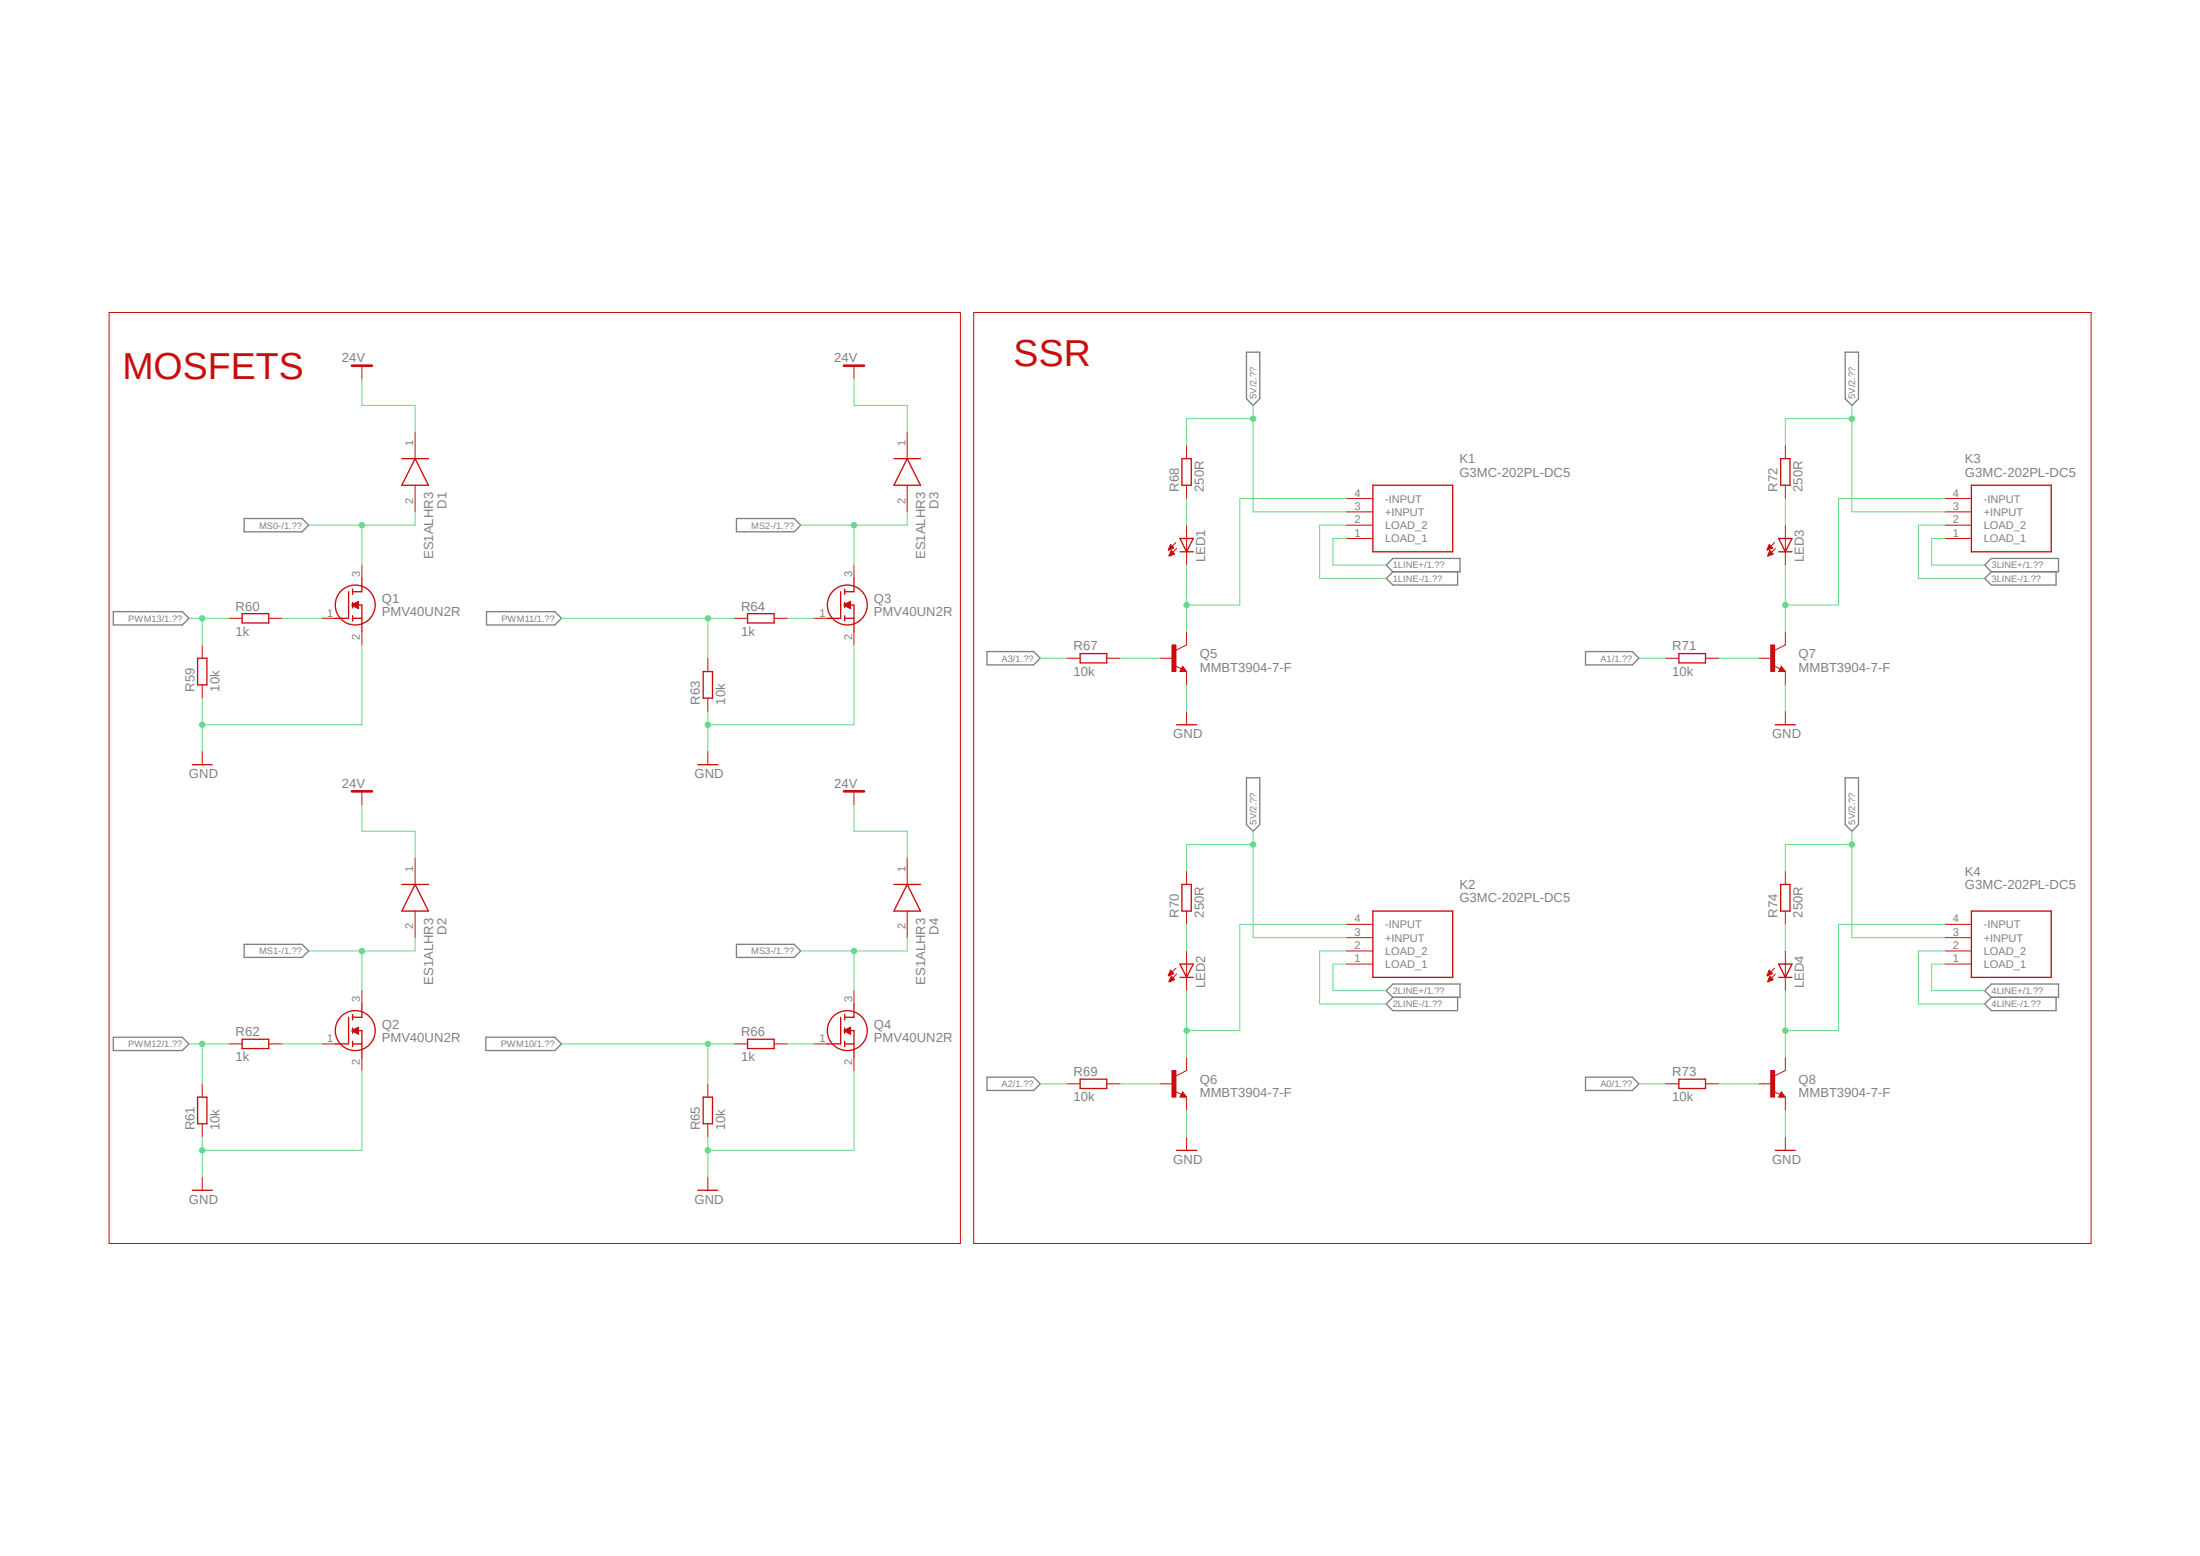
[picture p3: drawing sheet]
<svg xmlns="http://www.w3.org/2000/svg" width="420mm" height="297mm" viewBox="0 0 420 297" stroke-linecap="round" stroke-linejoin="round" font-family="sans-serif">
<path d="M20.7 59.5l378.7 178M399.4 59.5l-378.7 178" fill="none" stroke="#fff" stroke-width=".19"/>
<g fill="none" stroke="#808080" stroke-width=".25">
<path d="M238 67.2h2.5v8.9l-1.3 1.3-1.2-1.3zM352.3 67.2h2.5v8.9l-1.3 1.3-1.2-1.3zM46.6 99h11.1l1.2 1.2-1.2 1.3h-11.1zM140.6 99h11l1.3 1.2-1.3 1.3h-11zM21.6 116.8h13.2l1.3 1.2-1.3 1.3h-13.2zM92.9 116.8h13l1.3 1.2-1.3 1.3h-13zM264.6 107.9l1.3-1.3h12.8v2.5h-12.8zM265.9 109.1l-1.3 1.3 1.3 1.3h12.4v-2.6M378.9 107.9l1.3-1.3h12.8v2.5h-12.8zM380.2 109.1l-1.3 1.3 1.3 1.3h12.3v-2.6M188.4 124.4h8.9l1.3 1.2-1.3 1.3h-8.9zM302.7 124.4h8.9l1.3 1.2-1.3 1.3h-8.9z"/>
<path d="M238 148.5h2.5v8.9l-1.3 1.3-1.2-1.3zM352.3 148.5h2.5v8.9l-1.3 1.3-1.2-1.3zM21.6 198h13.2l1.3 1.3-1.3 1.2h-13.2zM46.6 180.3h11.1l1.2 1.2-1.2 1.3h-11.1zM92.8 198h13.1l1.3 1.3-1.3 1.2h-13.1zM140.6 180.3h11l1.3 1.2-1.3 1.3h-11zM264.6 189.1l1.3-1.3h12.8v2.6h-12.8zM265.9 190.4l-1.3 1.2 1.3 1.3h12.4v-2.5M378.9 189.1l1.3-1.3h12.8v2.6h-12.8zM380.2 190.4l-1.3 1.2 1.3 1.3h12.3v-2.5M188.4 205.6h8.9l1.3 1.3-1.3 1.3h-8.9zM302.7 205.6h8.9l1.3 1.3-1.3 1.3h-8.9z"/>
</g>
<path d="M20.8 59.6h162.5v177.8h-162.5zM185.9 59.6h213.3v177.8h-213.3zM61.5 118h2.5M69.1 107.9v2.5M69.1 120.6v2.5" fill="none" stroke="#c90d0c" stroke-width=".19"/>
<g fill="none" stroke="#c90d0c" stroke-width=".25">
<path d="M66.5 112.9v5.1h-2.5M67.3 115.5h1.8v5.1M67.3 118h1.8M67.3 112.4v1.1M67.3 115v1M67.3 117.5v1M69.1 110.4v2.5h-1.8"/>
<circle cx="67.8" cy="115.5" r="3.8"/>
</g>
<path d="M67.2 115.4l1.3-.6v1.4l-1.3-.6z" fill-rule="evenodd" fill="#c90d0c"/>
<path d="M69.1 69.8v2.5M79.2 82.5v5M79.2 92.6v5.1M43.7 118h2.5M51.3 118h2.5M67.2 115.4l1.3-.6v1.4l-1.3-.6zM38.6 123.1v2.5M38.6 130.7v2.6M38.6 143.4v2.6M61.5 199.3h2.5M69.1 189.1v2.5M69.1 201.8v2.5" fill="none" stroke="#c90d0c" stroke-width=".19"/>
<g fill="none" stroke="#c90d0c" stroke-width=".25">
<path d="M76.7 87.5h5.1M79.2 87.5l2.6 5.1h-5.1zM46.2 117.1h5.1v1.8h-5.1zM37.7 125.6h1.8v5.1h-1.8zM36.7 146h3.8M66.5 194.2v5.1h-2.5M67.3 196.7h1.8v5.1M67.3 199.3h1.8M67.3 193.7v1M67.3 196.2v1M67.3 198.8v1M69.1 191.6v2.6h-1.8"/>
<circle cx="67.8" cy="196.7" r="3.8"/>
</g>
<path d="M67.2 69.8h3.8" fill="none" stroke="#c90d0c" stroke-width=".51"/>
<path d="M67.2 196.7l1.3-.7v1.4l-1.3-.6z" fill-rule="evenodd" fill="#c90d0c"/>
<path d="M155.4 118h2.5M163 107.9v2.5M163 120.6v2.5M69.1 151v2.6M79.2 163.7v5.1M79.2 173.9v5.1M43.7 199.3h2.5M51.3 199.3h2.5M67.2 196.7l1.3-.7v1.4l-1.3-.6zM38.6 206.9v2.5M38.6 214.5v2.5M38.6 224.7v2.5" fill="none" stroke="#c90d0c" stroke-width=".19"/>
<g fill="none" stroke="#c90d0c" stroke-width=".25">
<path d="M160.5 112.9v5.1h-2.6M161.2 115.5h1.8v5.1M161.2 118h1.8M161.2 112.4v1.1M161.2 115v1M161.2 117.5v1M163 110.4v2.5h-1.8M76.7 168.8h5.1M79.2 168.8l2.6 5.1h-5.1zM46.2 198.4h5.1v1.8h-5.1zM37.7 209.4h1.8v5.1h-1.8zM36.7 227.2h3.8"/>
<circle cx="161.8" cy="115.5" r="3.8"/>
</g>
<path d="M67.2 151h3.8" fill="none" stroke="#c90d0c" stroke-width=".51"/>
<path d="M161.1 115.4l1.3-.6v1.4l-1.3-.6z" fill-rule="evenodd" fill="#c90d0c"/>
<path d="M163 69.8v2.5M173.2 82.5v5M173.2 92.6v5.1M140.2 118h2.5M147.8 118h2.5M161.1 115.4l1.3-.6v1.4l-1.3-.6zM135.1 125.6v2.6M135.1 133.3v2.5M135.1 143.4v2.6M155.4 199.3h2.5M163 189.1v2.5M163 201.8v2.5" fill="none" stroke="#c90d0c" stroke-width=".19"/>
<g fill="none" stroke="#c90d0c" stroke-width=".25">
<path d="M170.6 87.5h5.1M173.2 87.5l2.5 5.1h-5.1zM142.7 117.1h5.1v1.8h-5.1zM134.2 128.2h1.8v5.1h-1.8zM133.2 146h3.8M160.5 194.2v5.1h-2.6M161.2 196.7h1.8v5.1M161.2 199.3h1.8M161.2 193.7v1M161.2 196.2v1M161.2 198.8v1M163 191.6v2.6h-1.8"/>
<circle cx="161.8" cy="196.7" r="3.8"/>
</g>
<path d="M161.1 69.8h3.8" fill="none" stroke="#c90d0c" stroke-width=".51"/>
<path d="M161.1 196.7l1.3-.7v1.4l-1.3-.6z" fill-rule="evenodd" fill="#c90d0c"/>
<g fill="none" stroke="#c90d0c" stroke-width=".19">
<path d="M257 97.7h5.1M257 95.2h5.1M257 102.8h5.1M257 100.2h5.1M224.3 127.1l1.3 .6M225.8 127.2l.7 1h-1.2zM226.5 123.1l-2 1M163 151v2.6M173.2 163.7v5.1M173.2 173.9v5.1M140.2 199.3h2.5M147.8 199.3h2.5"/>
<path d="M161.1 196.7l1.3-.7v1.4l-1.3-.6zM135.1 206.9v2.5M135.1 214.5v2.5M135.1 224.7v2.5"/>
</g>
<path d="M262.1 92.6h15.2v12.7h-15.2zM225.8 127.7l.1 .2h-.4l.3-.5 .5 .7h-.8M170.6 168.8h5.1M173.2 168.8l2.5 5.1h-5.1zM142.7 198.4h5.1v1.8h-5.1zM134.2 209.4h1.8v5.1h-1.8zM133.2 227.2h3.8" fill="none" stroke="#c90d0c" stroke-width=".25"/>
<path d="M161.1 151h3.8" fill="none" stroke="#c90d0c" stroke-width=".51"/>
<path d="M223.7 123.1h.8v5.1h-.8z" fill-rule="evenodd" fill="#c90d0c"/>
<path d="M224.5 103.5l-1.4 1.4M224.6 104.7l-1.4 1.4M226.5 100.2v7.7M221.4 125.6h2.6M223.7 123.1h.8v5.1h-.8zM226.5 120.6v2.5M226.5 128.2v2.5" fill="none" stroke="#c90d0c" stroke-width=".19"/>
<path d="M225.3 102.8h2.5l-1.3 2.5zM225.3 105.3h2.5" fill="none" stroke="#c90d0c" stroke-width=".25"/>
<path d="M223.5 103.9l.6 .7-1 .4z" fill-rule="evenodd" fill="#c90d0c"/>
<path d="M223.5 103.9l.6 .7-1 .4z" fill="none" stroke="#c90d0c" stroke-width=".19"/>
<path d="M223.6 105.1l.6 .6-1 .5z" fill-rule="evenodd" fill="#c90d0c"/>
<g fill="none" stroke="#c90d0c" stroke-width=".19">
<path d="M226.5 85v2.5M226.5 92.6v2.6M223.6 105.1l.6 .6-1 .5zM203.7 125.6h2.5M211.3 125.6h2.5M226.5 135.8v2.5M257 179h5.1M257 176.4h5.1M257 184h5.1M257 181.5h5.1M224.3 208.3l1.3 .6M225.8 208.4l.7 1h-1.2z"/>
<path d="M226.5 204.3l-2 1.1"/>
</g>
<path d="M225.6 87.5h1.8v5.1h-1.8zM206.2 124.8h5.1v1.7h-5.1zM224.6 138.3h3.8M262.1 173.9h15.2v12.7h-15.2zM225.8 208.9l.1 .3h-.4l.3-.5 .5 .6h-.8" fill="none" stroke="#c90d0c" stroke-width=".25"/>
<path d="M223.7 204.3h.8v5.1h-.8z" fill-rule="evenodd" fill="#c90d0c"/>
<path d="M224.5 184.8l-1.4 1.4M224.6 185.9l-1.4 1.4M226.5 181.5v7.6M221.4 206.9h2.6M223.7 204.3h.8v5.1h-.8zM226.5 201.8v2.5M226.5 209.4v2.6" fill="none" stroke="#c90d0c" stroke-width=".19"/>
<path d="M225.3 184h2.5l-1.3 2.6zM225.3 186.6h2.5" fill="none" stroke="#c90d0c" stroke-width=".25"/>
<path d="M223.5 185.2l.6 .6-1 .5-.1-.1z" fill-rule="evenodd" fill="#c90d0c"/>
<path d="M223.5 185.2l.6 .6-1 .5-.1-.1z" fill="none" stroke="#c90d0c" stroke-width=".19"/>
<path d="M223.6 186.3l.6 .7-1 .5-.1-.1z" fill-rule="evenodd" fill="#c90d0c"/>
<g fill="none" stroke="#c90d0c" stroke-width=".19">
<path d="M371.3 97.7h5M371.3 95.2h5M371.3 102.8h5M371.3 100.2h5M338.6 127.1l1.2 .6M340.1 127.2l.7 1h-1.2zM340.8 123.1l-2 1M226.5 166.3v2.5M226.5 173.9v2.5M223.6 186.3l.6 .7-1 .5-.1-.1zM203.7 206.9h2.5M211.3 206.9h2.5"/>
<path d="M226.5 217v2.6"/>
</g>
<path d="M376.3 92.6h15.3v12.7h-15.3zM340.1 127.7l.1 .2h-.4l.3-.5 .5 .7h-.8M225.6 168.8h1.8v5.1h-1.8zM206.2 206h5.1v1.8h-5.1zM224.6 219.6h3.8" fill="none" stroke="#c90d0c" stroke-width=".25"/>
<path d="M338 123.1h.8v5.1h-.8z" fill-rule="evenodd" fill="#c90d0c"/>
<path d="M338.8 103.5l-1.4 1.4M338.9 104.7l-1.4 1.4M340.8 100.2v7.7M335.7 125.6h2.6M338 123.1h.8v5.1h-.8zM340.8 120.6v2.5M340.8 128.2v2.5" fill="none" stroke="#c90d0c" stroke-width=".19"/>
<path d="M339.6 102.8h2.5l-1.3 2.5zM339.6 105.3h2.5" fill="none" stroke="#c90d0c" stroke-width=".25"/>
<path d="M337.7 103.9l.7 .7-1 .4z" fill-rule="evenodd" fill="#c90d0c"/>
<path d="M337.7 103.9l.7 .7-1 .4z" fill="none" stroke="#c90d0c" stroke-width=".19"/>
<path d="M337.9 105.1l.6 .6-1 .5z" fill-rule="evenodd" fill="#c90d0c"/>
<g fill="none" stroke="#c90d0c" stroke-width=".19">
<path d="M340.8 85v2.5M340.8 92.6v2.6M337.9 105.1l.6 .6-1 .5zM318 125.6h2.5M325.6 125.6h2.5M340.8 135.8v2.5M371.3 179h5M371.3 176.4h5M371.3 184h5M371.3 181.5h5M338.6 208.3l1.2 .6M340.1 208.4l.7 1h-1.2z"/>
<path d="M340.8 204.3l-2 1.1"/>
</g>
<path d="M339.9 87.5h1.8v5.1h-1.8zM320.5 124.8h5.1v1.7h-5.1zM338.9 138.3h3.8M376.3 173.9h15.3v12.7h-15.3zM340.1 208.9l.1 .3h-.4l.3-.5 .5 .6h-.8" fill="none" stroke="#c90d0c" stroke-width=".25"/>
<path d="M338 204.3h.8v5.1h-.8z" fill-rule="evenodd" fill="#c90d0c"/>
<path d="M338.8 184.8l-1.4 1.4M338.9 185.9l-1.4 1.4M340.8 181.5v7.6M335.7 206.9h2.6M338 204.3h.8v5.1h-.8zM340.8 201.8v2.5M340.8 209.4v2.6" fill="none" stroke="#c90d0c" stroke-width=".19"/>
<path d="M339.6 184h2.5l-1.3 2.6zM339.6 186.6h2.5" fill="none" stroke="#c90d0c" stroke-width=".25"/>
<path d="M337.7 185.2l.7 .6-1 .5z" fill-rule="evenodd" fill="#c90d0c"/>
<path d="M337.7 185.2l.7 .6-1 .5z" fill="none" stroke="#c90d0c" stroke-width=".19"/>
<path d="M337.9 186.3l.6 .7-1 .5z" fill-rule="evenodd" fill="#c90d0c"/>
<path d="M340.8 166.3v2.5M340.8 173.9v2.5M337.9 186.3l.6 .7-1 .5zM318 206.9h2.5M325.6 206.9h2.5M340.8 217v2.6" fill="none" stroke="#c90d0c" stroke-width=".19"/>
<path d="M339.9 168.8h1.8v5.1h-1.8zM320.5 206h5.1v1.8h-5.1zM338.9 219.6h3.8" fill="none" stroke="#c90d0c" stroke-width=".25"/>
<path d="M38.6 133.3v10.1M69.1 123.1v15.2h-30.5" fill="none" stroke="#62d987" stroke-width=".19"/>
<circle cx="38.6" cy="138.3" r=".51" fill="#62d987"/>
<g fill="none" stroke="#62d987" stroke-width=".19">
<path d="M38.6 217v7.7M69.1 204.3v15.3h-30.5"/>
<circle cx="38.6" cy="138.3" r=".51"/>
</g>
<circle cx="38.6" cy="219.6" r=".51" fill="#62d987"/>
<g fill="none" stroke="#62d987" stroke-width=".19">
<path d="M135.1 135.8v7.6M163 123.1v15.2h-27.9"/>
<circle cx="38.6" cy="219.6" r=".51"/>
</g>
<circle cx="135.1" cy="138.3" r=".51" fill="#62d987"/>
<g fill="none" stroke="#62d987" stroke-width=".19">
<path d="M135.1 217v7.7M163 204.3v15.3h-27.9"/>
<circle cx="135.1" cy="138.3" r=".51"/>
</g>
<circle cx="135.1" cy="219.6" r=".51" fill="#62d987"/>
<g fill="none" stroke="#62d987" stroke-width=".19">
<path d="M36.1 118h7.6M38.6 118v5.1M53.8 118h7.7M226.5 130.7v5.1M340.8 130.7v5.1M226.5 212v5M340.8 212v5"/>
<circle cx="135.1" cy="219.6" r=".51"/>
</g>
<circle cx="38.6" cy="118" r=".51" fill="#62d987"/>
<g fill="none" stroke="#62d987" stroke-width=".19">
<path d="M79.2 97.7v2.5h-20.3M69.1 100.2v7.7"/>
<circle cx="38.6" cy="118" r=".51"/>
</g>
<circle cx="69.1" cy="100.2" r=".51" fill="#62d987"/>
<g fill="none" stroke="#62d987" stroke-width=".19">
<path d="M69.1 72.3v5.1h10.1v5.1M163 72.3v5.1h10.2v5.1M69.1 153.6v5.1h10.1v5M163 153.6v5.1h10.2v5M36.1 199.3h7.6M38.6 199.3v7.6M53.8 199.3h7.7"/>
<circle cx="69.1" cy="100.2" r=".51"/>
</g>
<circle cx="38.6" cy="199.3" r=".51" fill="#62d987"/>
<g fill="none" stroke="#62d987" stroke-width=".19">
<path d="M107.2 118h33M135.1 118v7.6M150.3 118h5.1M150.3 199.3h5.1"/>
<circle cx="38.6" cy="199.3" r=".51"/>
</g>
<circle cx="135.1" cy="118" r=".51" fill="#62d987"/>
<g fill="none" stroke="#62d987" stroke-width=".19">
<path d="M107.2 199.3h33M135.1 199.3v7.6"/>
<circle cx="135.1" cy="118" r=".51"/>
</g>
<circle cx="135.1" cy="199.3" r=".51" fill="#62d987"/>
<g fill="none" stroke="#62d987" stroke-width=".19">
<path d="M79.2 179v2.5h-20.3M69.1 181.5v7.6"/>
<circle cx="135.1" cy="199.3" r=".51"/>
</g>
<circle cx="69.1" cy="181.5" r=".51" fill="#62d987"/>
<g fill="none" stroke="#62d987" stroke-width=".19">
<path d="M173.2 97.7v2.5h-20.3M163 100.2v7.7"/>
<circle cx="69.1" cy="181.5" r=".51"/>
</g>
<circle cx="163" cy="100.2" r=".51" fill="#62d987"/>
<g fill="none" stroke="#62d987" stroke-width=".19">
<path d="M173.2 179v2.5h-20.3M163 181.5v7.6"/>
<circle cx="163" cy="100.2" r=".51"/>
</g>
<circle cx="163" cy="181.5" r=".51" fill="#62d987"/>
<g fill="none" stroke="#62d987" stroke-width=".19">
<path d="M226.5 95.2v5M236.7 95.2v20.3h-10.2M226.5 107.9v12.7"/>
<circle cx="163" cy="181.5" r=".51"/>
</g>
<circle cx="226.5" cy="115.5" r=".51" fill="#62d987"/>
<g fill="none" stroke="#62d987" stroke-width=".19">
<path d="M239.2 77.4v20.3h17.8M239.2 79.9h-12.7v5.1M236.7 95.2h20.3M257 102.8h-2.5v5.1h10.1M257 100.2h-5.1v10.2h12.7M198.6 125.6h5.1M213.8 125.6h7.6"/>
<circle cx="226.5" cy="115.5" r=".51"/>
</g>
<circle cx="239.2" cy="79.9" r=".51" fill="#62d987"/>
<g fill="none" stroke="#62d987" stroke-width=".19">
<path d="M239.2 158.7v20.3h17.8M239.2 161.2h-12.7v5.1"/>
<circle cx="239.2" cy="79.9" r=".51"/>
</g>
<circle cx="239.2" cy="161.2" r=".51" fill="#62d987"/>
<g fill="none" stroke="#62d987" stroke-width=".19">
<path d="M353.5 77.4v20.3h17.8M353.5 79.9h-12.7v5.1"/>
<circle cx="239.2" cy="161.2" r=".51"/>
</g>
<circle cx="353.5" cy="79.9" r=".51" fill="#62d987"/>
<g fill="none" stroke="#62d987" stroke-width=".19">
<path d="M353.5 158.7v20.3h17.8M353.5 161.2h-12.7v5.1"/>
<circle cx="353.5" cy="79.9" r=".51"/>
</g>
<circle cx="353.5" cy="161.2" r=".51" fill="#62d987"/>
<g fill="none" stroke="#62d987" stroke-width=".19">
<path d="M226.5 176.4v5.1M236.7 176.4v20.3h-10.2M226.5 189.1v12.7"/>
<circle cx="353.5" cy="161.2" r=".51"/>
</g>
<circle cx="226.5" cy="196.7" r=".51" fill="#62d987"/>
<g fill="none" stroke="#62d987" stroke-width=".19">
<path d="M340.8 95.2v5M351 95.2v20.3h-10.2M340.8 107.9v12.7M236.7 176.4h20.3M213.8 206.9h7.6"/>
<circle cx="226.5" cy="196.7" r=".51"/>
</g>
<circle cx="340.8" cy="115.5" r=".51" fill="#62d987"/>
<g fill="none" stroke="#62d987" stroke-width=".19">
<path d="M351 95.2h20.3M328.1 125.6h7.6M340.8 176.4v5.1M351 176.4v20.3h-10.2M340.8 189.1v12.7"/>
<circle cx="340.8" cy="115.5" r=".51"/>
</g>
<circle cx="340.8" cy="196.7" r=".51" fill="#62d987"/>
<g fill="none" stroke="#62d987" stroke-width=".19">
<path d="M371.3 102.8h-2.5v5.1h10.1M371.3 100.2h-5.1v10.2h12.7M312.9 125.6h5.1M351 176.4h20.3M257 184h-2.5v5.1h10.1M257 181.5h-5.1v10.1h12.7M371.3 184h-2.5v5.1h10.1M371.3 181.5h-5.1v10.1h12.7M198.6 206.9h5.1M312.9 206.9h5.1M328.1 206.9h7.6"/>
<circle cx="340.8" cy="196.7" r=".51"/>
</g>
<g font-size="7.2" fill="#c90d0c">
<text x="193.5" y="69.8">SSR</text>
<text x="23.4" y="72.3">MOSFETS</text>
</g>
<g font-size="2.5" fill="#808080">
<text x="65.3" y="69.2">24V</text>
<text x="159.2" y="69.2">24V</text>
<text x="278.6" y="88.4">K1</text>
<text x="375.1" y="88.4">K3</text>
<text x="225" y="93.9" transform="rotate(-90 225 93.9)">R68</text>
<text x="229.8" y="93.9" transform="rotate(-90 229.8 93.9)">250R</text>
<text x="278.6" y="91">G3MC-202PL-DC5</text>
<text x="339.3" y="93.9" transform="rotate(-90 339.3 93.9)">R72</text>
<text x="344.1" y="93.9" transform="rotate(-90 344.1 93.9)">250R</text>
<text x="375.1" y="91">G3MC-202PL-DC5</text>
<text x="85.2" y="97.1" transform="rotate(-90 85.2 97.1)">D1</text>
<text x="179.2" y="97.1" transform="rotate(-90 179.2 97.1)">D3</text>
<text x="82.7" y="106.7" transform="rotate(-90 82.7 106.7)">ES1ALHR3</text>
<text x="176.6" y="106.7" transform="rotate(-90 176.6 106.7)">ES1ALHR3</text>
<text x="230.1" y="107.4" transform="rotate(-90 230.1 107.4)">LED1</text>
<text x="344.4" y="107.4" transform="rotate(-90 344.4 107.4)">LED3</text>
<text x="45" y="116.5">R60</text>
<text x="72.9" y="117.6">PMV40UN2R</text>
<text x="72.9" y="115.1">Q1</text>
<text x="141.5" y="116.5">R64</text>
<text x="166.8" y="117.6">PMV40UN2R</text>
<text x="166.8" y="115.1">Q3</text>
<text x="45" y="121.3">1k</text>
<text x="141.5" y="121.3">1k</text>
<text x="204.9" y="124.2">R67</text>
<text x="229.1" y="125.6">Q5</text>
<text x="319.2" y="124.2">R71</text>
<text x="343.4" y="125.6">Q7</text>
<text x="37.1" y="132" transform="rotate(-90 37.1 132)">R59</text>
<text x="41.9" y="132" transform="rotate(-90 41.9 132)">10k</text>
<text x="204.9" y="128.9">10k</text>
<text x="229.1" y="128.2">MMBT3904-7-F</text>
<text x="319.2" y="128.9">10k</text>
<text x="343.4" y="128.2">MMBT3904-7-F</text>
<text x="133.6" y="134.5" transform="rotate(-90 133.6 134.5)">R63</text>
<text x="138.4" y="134.5" transform="rotate(-90 138.4 134.5)">10k</text>
<text x="224" y="140.9">GND</text>
<text x="338.3" y="140.9">GND</text>
<text x="36.1" y="148.5">GND</text>
<text x="132.6" y="148.5">GND</text>
<text x="65.3" y="150.4">24V</text>
<text x="159.2" y="150.4">24V</text>
<text x="375.1" y="167.2">K4</text>
<text x="278.6" y="172.3">G3MC-202PL-DC5</text>
<text x="278.6" y="169.7">K2</text>
<text x="375.1" y="169.7">G3MC-202PL-DC5</text>
<text x="85.2" y="178.4" transform="rotate(-90 85.2 178.4)">D2</text>
<text x="179.2" y="178.4" transform="rotate(-90 179.2 178.4)">D4</text>
<text x="225" y="175.2" transform="rotate(-90 225 175.2)">R70</text>
<text x="229.8" y="175.2" transform="rotate(-90 229.8 175.2)">250R</text>
<text x="339.3" y="175.2" transform="rotate(-90 339.3 175.2)">R74</text>
<text x="344.1" y="175.2" transform="rotate(-90 344.1 175.2)">250R</text>
<text x="82.7" y="188" transform="rotate(-90 82.7 188)">ES1ALHR3</text>
<text x="176.6" y="188" transform="rotate(-90 176.6 188)">ES1ALHR3</text>
<text x="230.1" y="188.6" transform="rotate(-90 230.1 188.6)">LED2</text>
<text x="344.4" y="188.6" transform="rotate(-90 344.4 188.6)">LED4</text>
<text x="45" y="197.8">R62</text>
<text x="72.9" y="196.3">Q2</text>
<text x="141.5" y="197.8">R66</text>
<text x="166.8" y="196.3">Q4</text>
<text x="45" y="202.6">1k</text>
<text x="72.9" y="198.9">PMV40UN2R</text>
<text x="141.5" y="202.6">1k</text>
<text x="166.8" y="198.9">PMV40UN2R</text>
<text x="204.9" y="205.4">R69</text>
<text x="229.1" y="209.4">MMBT3904-7-F</text>
<text x="229.1" y="206.9">Q6</text>
<text x="319.2" y="205.4">R73</text>
<text x="343.4" y="209.4">MMBT3904-7-F</text>
<text x="343.4" y="206.9">Q8</text>
<text x="37.1" y="215.8" transform="rotate(-90 37.1 215.8)">R61</text>
<text x="41.9" y="215.8" transform="rotate(-90 41.9 215.8)">10k</text>
<text x="133.6" y="215.8" transform="rotate(-90 133.6 215.8)">R65</text>
<text x="138.4" y="215.8" transform="rotate(-90 138.4 215.8)">10k</text>
<text x="204.9" y="210.2">10k</text>
<text x="319.2" y="210.2">10k</text>
<text x="224" y="222.1">GND</text>
<text x="338.3" y="222.1">GND</text>
<text x="36.1" y="229.7">GND</text>
<text x="132.6" y="229.7">GND</text>
</g>
<g font-size="2.1" fill="#808080">
<text x="78.9" y="85.2" transform="rotate(-90 78.9 85.2)">1</text>
<text x="172.8" y="85.2" transform="rotate(-90 172.8 85.2)">1</text>
<text x="258.6" y="94.8">4</text>
<text x="264.4" y="95.9">-INPUT</text>
<text x="372.8" y="94.8">4</text>
<text x="378.7" y="95.9">-INPUT</text>
<text x="78.9" y="96.2" transform="rotate(-90 78.9 96.2)">2</text>
<text x="172.8" y="96.2" transform="rotate(-90 172.8 96.2)">2</text>
<text x="258.6" y="99.9">2</text>
<text x="258.6" y="97.4">3</text>
<text x="264.4" y="101">LOAD_2</text>
<text x="264.4" y="98.5">+INPUT</text>
<text x="372.8" y="99.9">2</text>
<text x="372.8" y="97.4">3</text>
<text x="378.7" y="101">LOAD_2</text>
<text x="378.7" y="98.5">+INPUT</text>
<text x="258.6" y="102.4">1</text>
<text x="264.4" y="103.5">LOAD_1</text>
<text x="372.8" y="102.4">1</text>
<text x="378.7" y="103.5">LOAD_1</text>
<text x="68.7" y="110.1" transform="rotate(-90 68.7 110.1)">3</text>
<text x="162.7" y="110.1" transform="rotate(-90 162.7 110.1)">3</text>
<text x="62.4" y="117.7">1</text>
<text x="156.4" y="117.7">1</text>
<text x="68.7" y="122.1" transform="rotate(-90 68.7 122.1)">2</text>
<text x="162.7" y="122.1" transform="rotate(-90 162.7 122.1)">2</text>
<text x="78.9" y="166.5" transform="rotate(-90 78.9 166.5)">1</text>
<text x="172.8" y="166.5" transform="rotate(-90 172.8 166.5)">1</text>
<text x="78.9" y="177.4" transform="rotate(-90 78.9 177.4)">2</text>
<text x="172.8" y="177.4" transform="rotate(-90 172.8 177.4)">2</text>
<text x="258.6" y="178.6">3</text>
<text x="258.6" y="176.1">4</text>
<text x="264.4" y="179.7">+INPUT</text>
<text x="264.4" y="177.2">-INPUT</text>
<text x="372.8" y="178.6">3</text>
<text x="372.8" y="176.1">4</text>
<text x="378.7" y="179.7">+INPUT</text>
<text x="378.7" y="177.2">-INPUT</text>
<text x="258.6" y="183.7">1</text>
<text x="258.6" y="181.1">2</text>
<text x="264.4" y="184.8">LOAD_1</text>
<text x="264.4" y="182.3">LOAD_2</text>
<text x="372.8" y="183.7">1</text>
<text x="372.8" y="181.1">2</text>
<text x="378.7" y="184.8">LOAD_1</text>
<text x="378.7" y="182.3">LOAD_2</text>
<text x="68.7" y="191.3" transform="rotate(-90 68.7 191.3)">3</text>
<text x="162.7" y="191.3" transform="rotate(-90 162.7 191.3)">3</text>
<text x="62.4" y="198.9">1</text>
<text x="68.7" y="203.4" transform="rotate(-90 68.7 203.4)">2</text>
<text x="156.4" y="198.9">1</text>
<text x="162.7" y="203.4" transform="rotate(-90 162.7 203.4)">2</text>
</g>
<g font-size="1.8" fill="#808080">
<text x="239.9" y="76.1" transform="rotate(-90 239.9 76.1)">5V/2.??</text>
<text x="354.2" y="76.1" transform="rotate(-90 354.2 76.1)">5V/2.??</text>
<text x="49.5" y="100.9">MS0-/1.??</text>
<text x="143.4" y="100.9">MS2-/1.??</text>
<text x="265.9" y="108.5">1LINE+/1.??</text>
<text x="265.9" y="111">1LINE-/1.??</text>
<text x="380.2" y="108.5">3LINE+/1.??</text>
<text x="380.2" y="111">3LINE-/1.??</text>
<text x="24.5" y="118.7">PWM13/1.??</text>
<text x="95.7" y="118.7">PWM11/1.??</text>
<text x="191.2" y="126.3">A3/1.??</text>
<text x="305.5" y="126.3">A1/1.??</text>
<text x="239.9" y="157.4" transform="rotate(-90 239.9 157.4)">5V/2.??</text>
<text x="354.2" y="157.4" transform="rotate(-90 354.2 157.4)">5V/2.??</text>
<text x="49.5" y="182.2">MS1-/1.??</text>
<text x="143.4" y="182.2">MS3-/1.??</text>
<text x="265.9" y="189.7">2LINE+/1.??</text>
<text x="380.2" y="189.7">4LINE+/1.??</text>
<text x="265.9" y="192.3">2LINE-/1.??</text>
<text x="380.2" y="192.3">4LINE-/1.??</text>
<text x="24.5" y="199.9">PWM12/1.??</text>
<text x="95.6" y="199.9">PWM10/1.??</text>
<text x="191.2" y="207.5">A2/1.??</text>
<text x="305.5" y="207.5">A0/1.??</text>
</g>
</svg>
